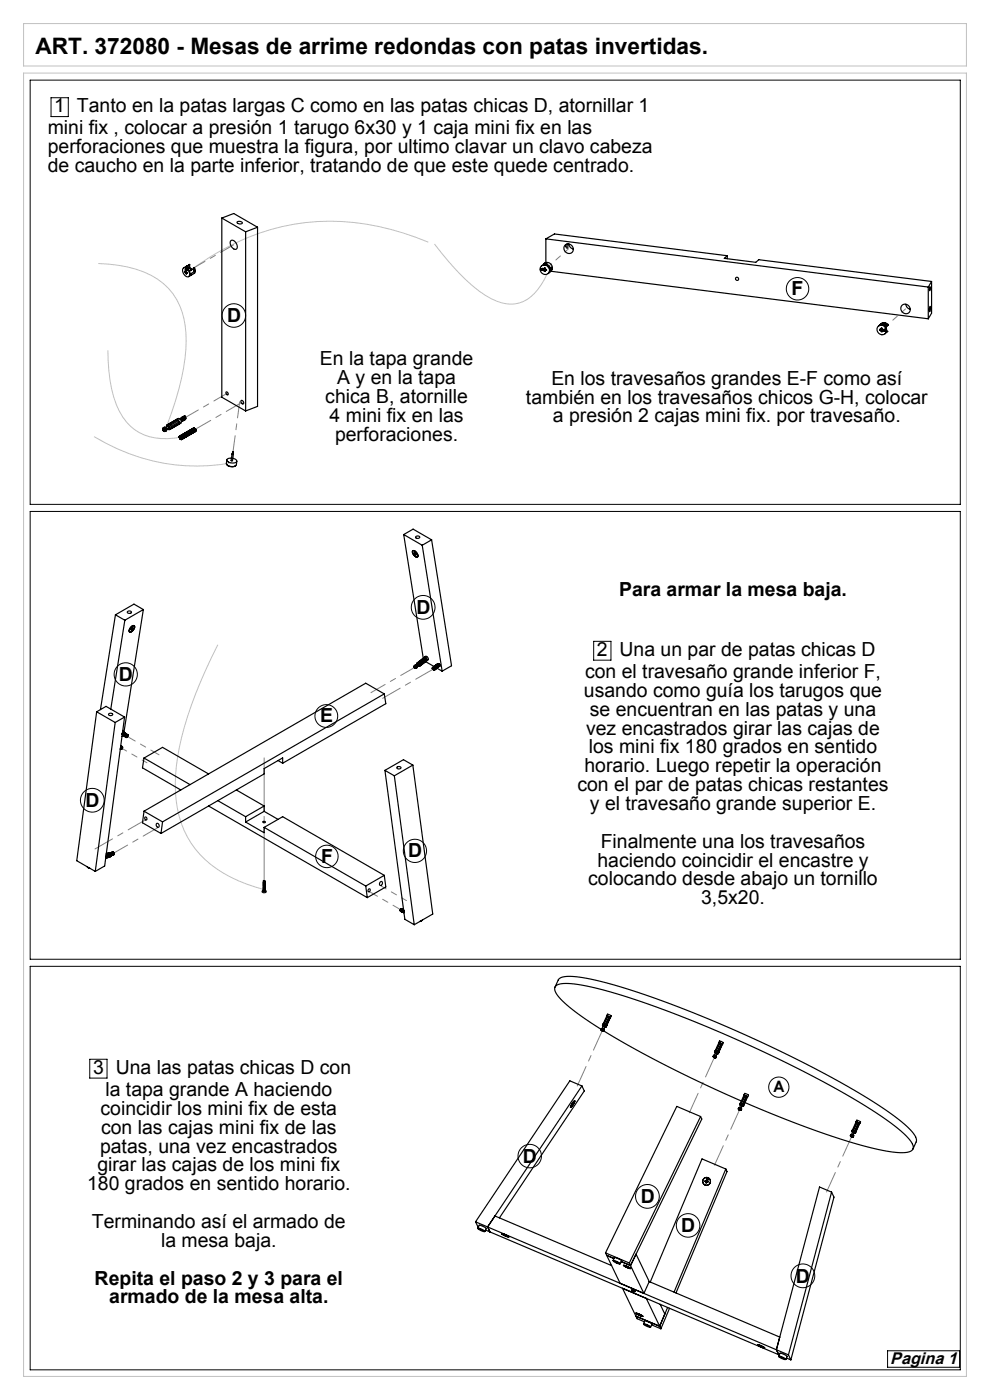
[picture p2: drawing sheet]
<svg xmlns="http://www.w3.org/2000/svg" width="210mm" height="297mm" viewBox="0 0 210 297" stroke-linecap="round" stroke-linejoin="round" font-family="sans-serif">
<path d="M5 15.5h200v276.5h-200zM5 5h200v9h-200zM20.8 55.9a24.7 24.7 0 0 1 12.6 3.3 13.9 13.9 0 0 1 6 11.4 44.2 44.2 0 0 1-3 16.9l-.9 2.6M90.9 51.4a49.8 49.8 0 0 0-33.5-2.7 53.4 53.4 0 0 0-17.6 9.1M92.2 51.8a45.9 45.9 0 0 0 10.7 10.8 8.3 8.3 0 0 0 8.1 1.4 10.9 10.9 0 0 0 5-5.8M22.9 74.3a30 30 0 0 0 2.4 12.9 10.3 10.3 0 0 0 10.3 5.9l2.9-.4M20 92.6a41.2 41.2 0 0 0 29.1 5.6M46.2 136.8a80 80 0 0 0-8.8 25.8 23.5 23.5 0 0 0 4 17.5 26.5 26.5 0 0 0 14.7 8.6" fill="none" stroke="#c0c0c0" stroke-width=".21"/>
<g fill="none" stroke="#000" stroke-width=".21">
<path d="M6.4 17h197.3v90h-197.3zM10.8 20.7h3.7v4h-3.7zM6.4 108.5h197.3v95h-197.3zM125.9 136.1h3.7v4h-3.7zM6.4 205h197.3v85.6h-197.3zM19 224.7h3.7v4h-3.7zM188.3 286.6h15.2v3.5h-15.2z"/>
<circle cx="49.6" cy="66.9" r="2.5"/>
<circle cx="169.2" cy="61.3" r="2.38"/>
<circle cx="89.8" cy="128.8" r="2.52"/>
<circle cx="26.7" cy="143.1" r="2.46"/>
<circle cx="69.2" cy="151.9" r="2.42"/>
<circle cx="19.6" cy="169.8" r="2.52"/>
<circle cx="69.3" cy="181.7" r="2.38"/>
<circle cx="88" cy="180.5" r="2.46"/>
<circle cx="165.2" cy="230.6" r="2.15"/>
<circle cx="112.4" cy="245.3" r="2.49"/>
<circle cx="137.3" cy="253.8" r="2.52"/>
<circle cx="146" cy="260" r="2.5"/>
<circle cx="170.3" cy="270.7" r="2.52"/>
</g>
<path d="M49.6 51.9l-8.9 5.2M39.3 88.6l8.9-5.1" fill="none" stroke="#808080" stroke-width=".21" stroke-dasharray="15.2 1.3 1.3 1.3" stroke-dashoffset="12"/>
<path d="M49.4 95.8l1.4-10.6M88 141.6l-9.3 5.3M24.1 181l9.3-5.4" fill="none" stroke="#808080" stroke-width=".21" stroke-dasharray="15.2 1.3 1.3 1.3" stroke-dashoffset="11.8"/>
<path d="M51.4 85.3l-10.1 5.8" fill="none" stroke="#808080" stroke-width=".21" stroke-dasharray="15.2 1.3 1.3 1.3" stroke-dashoffset="11.3"/>
<path d="M120.6 52.8l-4.4 3.9M192.1 65.5l-4.5 4" fill="none" stroke="#808080" stroke-width=".21" stroke-dasharray="15.2 1.3 1.3 1.3" stroke-dashoffset="14.2"/>
<path d="M56 186.9v-26.1" fill="none" stroke="#808080" stroke-width=".21" stroke-dasharray="15.2 1.3 1.3 1.3" stroke-dashoffset="4.1"/>
<path d="M91.9 141.9l-10.7 6.2M20.1 180.1l10.8-6.2" fill="none" stroke="#808080" stroke-width=".21" stroke-dasharray="15.2 1.3 1.3 1.3" stroke-dashoffset="10.9"/>
<path d="M25.8 158.7l5.4 3.1M86.2 191.1l-5.3-3.1" fill="none" stroke="#808080" stroke-width=".21" stroke-dasharray="15.2 1.3 1.3 1.3" stroke-dashoffset="14.1"/>
<path d="M33.7 160.1l-6.7-3.9M78.3 189.1l6.8 3.9" fill="none" stroke="#808080" stroke-width=".21" stroke-dasharray="15.2 1.3 1.3 1.3" stroke-dashoffset="13.2"/>
<path d="M127.8 218.6l-5.4 11.8M151.5 224.3l-5.3 11.8M156.9 235.5l-5.3 11.7M180.6 241.1l-5.3 11.8" fill="none" stroke="#808080" stroke-width=".21" stroke-dasharray="15.2 1.3 1.3 1.3" stroke-dashoffset="10.7"/>
<g fill="none" stroke="#000" stroke-width=".25">
<path d="M38.8 56.9a1.02 1.02 0 0 1 1.4 1.1 .55 .55 0 0 1-.3 .7 .55 .55 0 0 1-.7-.3 1.33 1.33 0 0 1-.4-1.5zM38.9 56.8a1.16 1.16 0 0 1 1.4 1.3l1-.5M39.2 57.7l.2 .1M39.3 57.6h.1M39.3 57.6l.2 .1M39.3 57.6l-.1 .1M39.3 57.2l.3 .1M39.4 57.6v-.2l.4 .6-.2-.1M39.4 57.8v.2M39.4 57.6l-.2-.1v.2M39.4 56.6l-.2 .1M39.4 56.6v.2"/>
<path d="M39.5 56.9l.2 .5-.4-.2zM39.5 57.5l-.1 .1M39.5 57.7v.3M39.5 58h.1M39.5 57.7l-.1 .1M39.5 58h-.1M39.6 57.9v.2l-.2-.1M39.6 57.9h.2M39.7 56.4l-.4 .2M39.7 56.4l-.3 .2M39.7 56.4v.5M40.1 56.9v-.7l-.3 .3v.5"/>
<path d="M40.1 56.9l.4 .2M40.2 56.1l-.2 .1M40.2 56.1h.1M40.2 56.8l-.1 .1M40.2 56.8l.9 .5M40.2 56.1v.7M40.2 58.5l.3-.1 .1-.3-.6 .6M40.5 57.1l.1 .1a.3 .3 0 0 1-.2 .2 .3 .3 0 0 1-.3 0M40.5 57.1v.3M41.1 56.9l.2 .7M41.1 56.9l.1-.1a.88 .88 0 0 1 0 1.2l-.8 .5M41.1 56.9v.6l.2 .1"/>
<path d="M47.1 46.3l5 2.9M47.1 46.3l2.5-1 5 2.9M47.1 46.3v38l5 2.9M49 51.1a1.18 1.18 0 0 1 1.3 1.5 .57 .57 0 0 1-.5 .3 .57 .57 0 0 1-.5-.4 1.27 1.27 0 0 1-.3-1.4zM50.3 47.1a.63 .63 0 0 1 1.1 .3 .63 .63 0 0 1-1.1-.3zM52.1 49.2v38M54.6 48.2l-2.5 1M54.6 48.2v38l-2.5 1M114.6 57.1l.4-.2v.5zM114.7 57.1l.3 .2M114.8 56.5a1.03 1.03 0 0 1 1.6 .3 1.03 1.03 0 0 1-.7 1.4 1.11 1.11 0 0 1-.9-1.7zM115.2 57.3h.3"/>
<path d="M115.2 57.2l.3 .1M115.2 57.1v.1M115.2 57.2v.1M115.4 55.9l.7-.2-.5 .5-.7 .2M115.4 55.9a1.07 1.07 0 0 1 1.5 .2 1.07 1.07 0 0 1-.1 1.5l80.1 10M115.4 55.9l.4 .1M115.5 57.1v-.3l.2 .1v.2l.2 .1v.2l-.2-.1M115.5 57.1h-.3v.2M115.5 57.3v.3M115.5 57.5l.2 .1M115.5 56.8v.3M115.5 57.3v.2"/>
<path d="M115.5 57.3h.1M115.5 57.5v.1M115.7 57.3v.3h-.2M115.8 50.7l81.1 10.2M115.8 50.7v5M115.8 56h.1M115.8 50.7l1.8-1.1 36.7 4.7M115.9 56.1l-.2 .1 .5 .2 .3 .5 .2-.1M115.9 56.1l.5 .2 .3 .5M115.9 56.1v.1M115.9 57.3h-.2M116.4 57.9l.3-.4v-.6l-.1 .1-.1 .7-.2 .3"/>
<path d="M116.4 56.7l.3 .1M116.9 56.9h.2M117.1 56.9l-.1 .4-.3 .3M117.1 56.9l-.1-.2-.2 .8-.3 .3M119.9 52a1.02 1.02 0 0 1 1.6 .4 1.02 1.02 0 0 1-.8 1.4 1.1 1.1 0 0 1-.8-1.8zM120.4 51.8a.59 .59 0 0 1-.2 .8l-.2-.3 .2-.5M120.7 51.8a1.18 1.18 0 0 0 .9 1M154.3 54.3l-.7 .5 6.7 .9 .7-.6 36.6 4.6M154.3 54.3v.6M197.6 59.7l-.7 1.2M197.6 59.7v6.7l-.7 1.2M186.3 69.2a1.02 1.02 0 0 1 1.6 .4 1.02 1.02 0 0 1-.9 1.4 1.1 1.1 0 0 1-.9-.7 1.1 1.1 0 0 1 .2-1.1z"/>
<path d="M186.5 69.1l.6-.3-.8 .4M186.5 69a1.02 1.02 0 0 1 1.7 .2l-.2 .1M186.7 70.1h.2M186.7 70h.3M186.7 69.9v.1M186.7 70v.1M186.8 68.8a1 1 0 0 1 1.6 .2M186.9 68.7a.91 .91 0 0 1 1.5 .3M186.9 69.9l-.2-.1v.3M186.9 69.9v-.3h.2v.3h.3v.2h-.3M186.9 70.1v.3M187 70.3h.1"/>
<path d="M187 69.6l-.1 .3M187 70v.3M187 70l-.1 .1M187 70.3l-.1 .1M187.1 70.1v.3h-.2M187.2 70.1h-.1M187.2 68.8l.8 .5M187.2 68.8l-.1 .1a1.08 1.08 0 0 1 .9 .8 1.08 1.08 0 0 1-.3 1.1M187.2 68.8v.2M187.6 69.8l.4 .3-.4 .2zM187.6 70.3h.1M187.7 69.3h.3"/>
<path d="M188 69h.4M188.1 70.3l.1 .1M188.2 70.4l-.2 .1M191.4 64.8a1.02 1.02 0 0 1 1.6 .3 1.02 1.02 0 0 1-.9 1.5 1.1 1.1 0 0 1-.7-1.8zM192.1 64.5a1.18 1.18 0 0 0 1 1.1M196.9 60.9v6.7M197.3 60.8l-.1 .9zM197.3 65l.1 .5-.2 .6zM34.6 91.1l.1 .1M34.6 91a.25 .25 0 0 1 .3 .1 .25 .25 0 0 1-.2 .3l-.2-.2zM34.6 90.8a.49 .49 0 0 1 .4 .7M34.6 90.8a.45 .45 0 0 0 0 .5 .45 .45 0 0 0 .4 .2"/>
<path d="M34.6 91.1h.1M34.7 91.1h-.1M34.7 91.1v-.1l.1 .2M34.7 91.2v.2M34.8 91.2l.1 .2-.1-.1M34.8 91.3l-.1 .1M34.8 91.1h-.1M34.8 91.2h-.1M34.8 90.7a.49 .49 0 0 1 .4 .7M34.8 90.7l-.2 .1M34.8 90.7a.45 .45 0 0 1 .5 .2 .45 .45 0 0 1-.1 .5M34.8 91.2v.1"/>
<path d="M35.2 90.7l.4-.2 .1 .1 .1 .2-.4 .3M35.2 91.4l-.2 .1M35.3 90.6v-.2a.37 .37 0 0 1 .6 .2 .37 .37 0 0 1-.2 .5l-.1-.1M35.5 90.1l2.3-1.3a.66 .66 0 0 1 .5 1l-2.3 1.3M35.5 90.1a.66 .66 0 0 1 .5 1M35.5 90.1l-.2 .5M35.5 91l.5 .1M37.6 89.1l-.1-.1 .4 .2-1.7 1-.4-.2M37.6 89.1l.2 .1M37.6 89.1l-1.6 .9M38 89.8l.1 .1v-.4l-1.8 .9v.5M38 89.8l-1.6 .9"/>
<path d="M38 89.5v.3M38 92.8h.1M38 92.7v.1M38 92.7h.1M38 92.9h.1M38 92.8v.1M38 92.6v.1M38.1 92.6h-.1M38.1 92.6h.1M38.1 92.9h.1M38.1 92.6a.3 .3 0 0 1 .3 .2 .3 .3 0 0 1-.1 .4l-.2-.3zM38.1 92.5v.1"/>
<path d="M38.1 92.5h.1M38.1 93h.1M38.2 92.5h.1M38.2 93.1h.1M38.2 92.5h-.1M38.3 93.2h.1M38.3 92.5h.1M38.3 92.5v.1M38.3 92.6h.1M38.4 92.6h.1M38.4 93.2h.1M38.4 93.2h-.1"/>
<path d="M38.4 88.8a.38 .38 0 0 1 .5-.1 .38 .38 0 0 1 .1 .5h-.2M38.4 92.6v.1M38.4 92.7h.1M38.5 92.7h.1M38.5 93.2h-.1M38.5 93.2v.1M38.5 92.7h-.1M38.5 88.7l-.3 .2M38.5 88.7l.2 .5-.2 .2M38.5 88.7l.3 .5v.2l-.2-.1M38.5 93.2h.1M38.5 92.7v.1"/>
<path d="M38.5 92.8h.1M38.5 88.7a.3 .3 0 0 1 .4 .1 .3 .3 0 0 1-.1 .4M38.5 88.7h.1M38.5 92.8l.1 .1M38.6 93.2h.1M38.6 92.9h.1M38.6 93.1v.1M38.6 93.1h.1M38.6 92.9v.1M38.6 93h.1M38.6 88.5a.4 .4 0 0 1 .6 0 .4 .4 0 0 1 0 .6l-.1-.1a.3 .3 0 0 0 0-.3 .3 .3 0 0 0-.3-.2M38.8 88.5l-.1 .1"/>
<path d="M39.2 88.4h-.2M39.2 88.3l-.3 .1M39.2 88.3v.1M39.2 88.3h.1M39.3 88.3l.2 .4-.2 .2M39.3 88.3l-.1 .1M41 90.8l-2.9 1.7M41 90.8h.1M41.1 90.8h.1M41.2 90.8l-3 1.7M41.2 90.8l.1 .1M41.2 90.9h.1"/>
<path d="M41.3 90.8l-3 1.7M41.3 90.8v.1M41.3 90.9h.1M41.3 90.9l-2.9 1.7M41.4 91h.1M41.4 91l-3 1.7M41.4 91l-2.9 1.7M41.4 91.1h.1M41.4 91.5v.1M41.4 91l.1 .1M41.5 91.1l-3 1.7M41.5 91.1h.1"/>
<path d="M41.5 91.2h.1M41.5 91.5h.1M41.5 91.1v.1M41.5 91.2v.1M41.5 91.4l-3.1 1.8M41.5 91.3l-2.9 1.6M41.5 91.3h.1M41.5 91.4h.1M41.5 91.2l-2.9 1.7M41.5 91.3v.1M41.5 91.3l-2.9 1.7M41.5 91.4l-2.9 1.7"/>
<path d="M41.5 91.4l-2.9 1.6M48 83.1a.31 .31 0 0 1 .4 .2 .31 .31 0 0 1-.2 .4l-.3-.3zM48.1 97.6l-.1 .7a1.38 1.38 0 0 0 2.1 .3l.1-.7M48.1 98.6l.2 .1a1.56 1.56 0 0 0 1.6 .1M49.1 97.2a.63 .63 0 0 0-.9 .6 1.44 1.44 0 0 0 2 0l-.2-.3-.6-.3M49.2 96.3l-.2 1.4 .2 .1 .1-.1 .2-1.3M49.2 96.3h.3M49.4 95.8l-.2 .5M49.4 95.8h.1M49.4 95.8l.1 .5M51.1 85a.41 .41 0 0 1 .5 .2 .41 .41 0 0 1-.1 .5l-.4-.4zM85.6 113.4l4.2 26.2"/>
<path d="M85.6 113.4l4 2.3M85.6 113.4l2-1.1 4 2.2M87.5 116.9a.96 .96 0 0 1 1 1.3l-.6-.3a1.01 1.01 0 0 1-.4-1zM87.6 116.8a1.03 1.03 0 0 1 .9 1.4 1.1 1.1 0 0 1-.9-1.4zM87.9 117.4l.1 .1M87.9 117.4l-.1-.1 .5 .4-.2-.1M87.9 117.1l.2 .1M87.9 117.4h.1M88 116.9l.2 .3-.3-.1zM88 117.5v.2M88.1 117.3l-.1-.1 .1 .4M88.1 117.5h-.1"/>
<path d="M88.1 117.6h.1M88.1 117.6l-.1 .1M88.1 117.6l.1 .2-.2-.1M88.2 113.9a.39 .39 0 0 1 .5-.3 .39 .39 0 0 1 .2 .5 .42 .42 0 0 1-.4 .1 .42 .42 0 0 1-.3-.3zM88.2 117.5l-.1 .1M89.6 115.7l4.2 26.7M91.6 114.5l4.2 26.7-2 1.2M91.6 114.5l-2 1.2M24.5 130.4l2 1.2M24.5 130.4l-3.2 20.1M26.5 131.6l-3 18.8M27.1 129.7a.38 .38 0 0 1 .5-.1 .38 .38 0 0 1 .2 .5 .4 .4 0 0 1-.5 .1 .4 .4 0 0 1-.2-.5z"/>
<path d="M27.8 133.1a.43 .43 0 0 1 .3-.4 .43 .43 0 0 1 .5 .3l-.2 .5a.71 .71 0 0 1-1 .5v-.4zM27.8 133.5l.2 .1M27.8 133.5l-.1 .1 .2-.1M27.8 133a.39 .39 0 0 1 .6-.3 .39 .39 0 0 1 .1 .7l-.1 .1a.61 .61 0 0 1-1 .4v-.4zM27.9 133.5h.1M27.9 133.4l-.1 .1M27.9 133.4h.1M28 133.2l.1-.1-.1 .1M28 133.2l-.1 .5 .1-.1M28 133.4v.2M28.1 132.8l.1 .2-.3 .2zM28.1 133.3h.1"/>
<path d="M28.2 133l-.3 .1M28.2 133.3l-.2 .1M28.2 133.3v-.1l-.3 .2M30.4 129.3l-2-1.1-3.9 2.2M30.4 129.3l-3.9 2.3M30.4 129.3l-4.1 26M90.1 139.5v-.1l.3 .2-1.3 1-.3-.2M90.1 139.5l.3 .1M90.1 139.5l-1.2 1M90.5 139.8v.2M20.5 151l2-1.1 3.9 2.2M20.5 151l3.9 2.3"/>
<path d="M20.5 151l-4.2 31.6 3.9 2.3M23.1 151.5a.39 .39 0 0 1 .5-.3 .39 .39 0 0 1 .2 .5 .42 .42 0 0 1-.5 .1 .42 .42 0 0 1-.2-.3zM24.4 153.3l-4.2 31.6M25.5 158.9h.1M25.6 158.3h.2M25.8 158.8h.1M25.8 158.8v.1M25.8 158.6l.2 .1-.3 .2zM25.8 158.3l-.2 .1M25.8 158.3l.2 .1M25.8 158.7l-.1 .2 .1-.1M25.8 158.7l.1 .1"/>
<path d="M25.8 158.7h.1M25.9 158.8l-.1 .1M25.9 158.6l-.1 .1M25.9 158.6v.1M25.9 155.8l.8 .7M25.9 158.7h.1M25.9 155.8l.8 .6M25.9 155.7l.8 .6M26 155.6l.7 .6M26 158.4v.4l-.4 .1M26 158.4l-.5 .4M26 155.5l.7 .7"/>
<path d="M26 158.7l-.1 .1M26 158.7h-.1M26 155.5l.8 .6M26 155.4l.8 .7M26 155.4l.9 .6M26 155.3l.9 .7M26 155.2l.9 .8M26 155.2l1 .8M26 155.1l1 .8M26 155.1l1.1 .9M26.2 156l-.3 .2M26.4 152.1l-2 1.2"/>
<path d="M26.4 152.1l-4.2 31.6-2 1.2M26.7 156.3h.1M26.7 156.4h.1M26.7 156.3v.1M26.7 156.2v.1M26.7 156.2h.1M26.7 156.4l.1 .1M26.8 156.2h.1M26.8 156.2h-.1M26.8 156.4h.1M26.8 156.1v.1M26.8 156.1h.1"/>
<path d="M26.8 156h.1M26.9 156l-.1 .1M26.9 156h.1M26.9 156.1h.2l-.3 .3zM26.9 156.4h-.1M27 155.9v.1M27 155.9h.1M27.1 155.9h.1M27.1 156h.1M27.1 156v.1M27.1 156.1h.1M81.5 147.2l.3 2.1-21.8 12.6"/>
<path d="M81.5 147.2l-47 27.2M81.5 147.2l-3.9-2.3-47.1 27.2M87.9 141.5h.1M87.9 141.5l.2 .2-.1-.1M87.9 141.4l.2 .3zM87.9 141.2l.3 .2 .1 .4M87.9 141.2v.4l.4 .2M88 141.4v.3M88 141.4v.1M88 141.5h.1M88 141.1l.4 .2v.3M88 141.1l-.1 .1"/>
<path d="M88 141.6v.1M88 141.7h.1M88.1 141.6h-.1M88.3 141.1l.3-.2 .2 .1v.2l-.3 .2M88.4 141.6l-.1 .2M88.5 141v-.2a.29 .29 0 0 1 .3 .1 .29 .29 0 0 1 0 .4l-.1-.1M88.5 140.6l1.8-1.4 .4 .2 .1 .5-1.7 1.4M88.5 140.6l.4 .2 .2 .5M88.5 140.6v.4M88.7 141.2l.3 .1M89.2 140.8l1.3-1 .1 .3-1.3 1zM90.3 140.4l1.8 1"/>
<path d="M90.5 140l-1.2 1M90.5 140l.1 .1M91.7 141.8h.1M91.7 141.7v.1M91.7 141.7h.1M91.7 141.8l.1-.1a.22 .22 0 0 1 .3 .2 .22 .22 0 0 1-.1 .2zM91.8 141.7h.1M91.8 141.6v.1M91.8 141.7h-.1M91.9 141.7h.1M92 141.7h.1M92 142.1h.1"/>
<path d="M92 142.1l.1 .1M92 141.7l1.2-.8-1.2 .9M92 142.1v.1M92 141.8h.1M92 141.4h.1M92 142.2h.1M92.1 141.8h.1M92.1 142.2h.1M92.1 141.8v.1M92.1 141.9h.1M92.1 141.9l1.2-.9-1.1 1M92.1 142.1v.1"/>
<path d="M92.1 142.1l.1 .1M92.2 142h.1M92.2 142.1h-.1M92.2 142.1h.1M92.7 141.8l1.1 .6M92.9 140.8l.3 .1 .1 .4M93 140.8l-1.3 .9M93 140.8l-1.1 .9M93.1 140.8l-1.2 .9M93.1 140.9l-1.1 .8M93.2 140.9l-1.1 .9M93.2 141l-1.1 .9"/>
<path d="M93.3 141.1l-1.1 .9M93.3 141.3l-1.1 .9M93.3 141.2l-1.1 .9M30.5 160.8l-.3 2.1 8.1 4.7M30.5 172.1l-.3 2.4 3.9 2.3M30.5 172.1l4 2.3M30.5 160.8l9.8 5.7M30.5 160.8l4-2.3 9.7 5.7M30.8 173.4a.28 .28 0 0 1 .4 .2 .28 .28 0 0 1-.4 .3zM33.2 174.7a.39 .39 0 0 1 .5 .3 .39 .39 0 0 1-.3 .5l-.2-.4zM34.5 174.4l-.4 2.4M44.2 171l33.7 19.4"/>
<path d="M46.2 169.9l5.9 3.4M50.1 167.6l5.9 3.4M52.1 174.4l3.9 2.3v-1.2M52.1 173.3v1.1M55.8 174.3a.24 .24 0 0 1 .3-.1 .24 .24 0 0 1 .1 .3h-.4zM56 171v1.1M56 175.5l21.6 12.5M56 175.5l4-2.2 21.5 12.4M56 172.1l-3.9 2.3M56 172.1l3 1.7M56 171l-3.9 2.3M59 161.3l1 .6"/>
<path d="M60 161.9v-1.1l-4 2.2v1.2l-21.9 12.6M81.7 163.4l4.2 31.6 2 1.2M81.7 163.4l1.9 1.2M83.6 164.6l4.3 31.6M84.2 162.8a.39 .39 0 0 1 .5-.3 .39 .39 0 0 1 .2 .6 .42 .42 0 0 1-.4 0 .42 .42 0 0 1-.3-.3zM87.6 162.3l-2-1.1-3.9 2.2M87.6 162.3l-4 2.3M87.6 162.3l4.2 31.6-3.9 2.3M18.4 183.8l.6 .4M18.7 184l.3 .2M23 181.1l.1-.1 .2 .1-.8 .3M23 181.1l.2 .1"/>
<path d="M23 181.1l-.5 .2M23.1 180.9a.46 .46 0 0 1 .5 .3 .46 .46 0 0 1-.2 .5M23.1 180.9a.48 .48 0 0 1 .5 .3 .48 .48 0 0 1-.2 .5M23.1 180.9l-.6 .2M23.1 180.9h.1M23.3 181.7l.1-.3-.9 .3M23.3 181.7l-.9 .3M23.3 181.4v.3M23.4 181.7l-1 .4M23.5 181.1l.3-.1 .1 .2-.2 .1 .2 .1M23.6 181a.18 .18 0 0 1 .3 .1 .18 .18 0 0 1-.2 .2M23.7 180.8a.36 .36 0 0 1 .3 .2 .36 .36 0 0 1-.1 .4"/>
<path d="M23.7 180.8l-.1 .2M23.9 180.7a.36 .36 0 0 1 .3 .3 .36 .36 0 0 1-.1 .4M23.9 180.7l-.2 .1M23.9 180.7l.2 .1a.34 .34 0 0 1 0 .6M24.1 181.4h-.2M55.8 188.9a.27 .27 0 0 0-.2 .3 .27 .27 0 0 0 .4 .2 .29 .29 0 0 0 .4-.1 .29 .29 0 0 0-.2-.4 .2 .2 0 0 1-.2 .2 .2 .2 0 0 1-.2-.2M55.9 186.8l.1 .2 .1-.1M55.9 188.8h.1M55.9 186.8h.1M55.9 189h.2M55.9 186.8l.2 .1zM56 186.8h-.1"/>
<path d="M56.1 186.8a.17 .17 0 0 1 0 .3 .17 .17 0 0 1-.2-.1M56.1 187.1h-.2M56.1 187.3h-.2M56.1 187.5h-.2M56.1 187.7h-.2M56.1 187.8l-.2 .1M56.1 188l-.2 .1M56.1 188.2h-.2M56.1 188.4h-.2M56.1 188.6h-.2M56.1 188.7l-.2 .1M56.1 188.9v.1"/>
<path d="M56.2 187.1a.18 .18 0 0 1-.1 .2 .18 .18 0 0 1-.2-.1h.3M56.2 187.3a.18 .18 0 0 1-.1 .2 .18 .18 0 0 1-.2-.1h.3M56.2 187.4a.18 .18 0 0 1-.1 .3 .18 .18 0 0 1-.2-.2l.3 .1M56.2 187.6a.18 .18 0 0 1-.1 .3 .18 .18 0 0 1-.2-.2l.3 .1M56.2 187.8a.18 .18 0 0 1-.1 .3 .18 .18 0 0 1-.2-.2h.3M56.2 188a.18 .18 0 0 1-.1 .2 .18 .18 0 0 1-.2-.1h.3M56.2 188.2a.18 .18 0 0 1-.1 .2 .18 .18 0 0 1-.2-.1h.3M56.2 188.3a.18 .18 0 0 1-.1 .3 .18 .18 0 0 1-.2-.1h.3M56.2 188.5a.18 .18 0 0 1-.1 .3 .18 .18 0 0 1-.2-.2l.3 .1M56.2 188.7a.18 .18 0 0 1-.1 .3 .18 .18 0 0 1-.2-.2M77.6 188l.3 2.4M78.2 188.6a.24 .24 0 0 1 .3 .2 .24 .24 0 0 1-.1 .3 .24 .24 0 0 1-.3-.1z"/>
<path d="M80.7 187.1a.35 .35 0 0 1 .5 .1 .35 .35 0 0 1-.2 .5 .35 .35 0 0 1-.6-.1 .35 .35 0 0 1 .3-.5zM81.5 185.7l-3.9 2.3M81.5 185.7l.3 2.5-3.9 2.2M84.9 193.1l.8 .3M84.9 193.2l.8 .3M84.9 193.1h.1M84.9 193.1v.1M84.9 193.2h.1M84.9 193l.7 .3-.7-.2M84.9 193h.1M84.9 193.2l.8 .4M84.9 193v.1"/>
<path d="M84.9 193.3l.8 .3-.7-.2M84.9 193.3h.1M85 193h-.1M85 193l.6 .3M85 193.3h-.1M85 192.9l.6 .3M85 192.9v.1M85 193h.1M85 192.9h.1M85 193.3h.1M85 192.9l.6 .2M85 193.4h.1"/>
<path d="M85.1 192.8h.1M85.1 192.8l.5 .2M85.2 192.7l.4 .2-.5-.1M85.2 192.7v.1M85.3 192.8h.1M89.4 195.3l-.4 .2M89.6 195.2l-.5 .3M117.7 209.4l.7-1.5a2.19 2.19 0 0 1 2.2-.8 57.6 57.6 0 0 1 15.8 3.8 257.5 257.5 0 0 1 50.2 23.7 27.5 27.5 0 0 1 7.5 6.3l.3 1.1-.7 1.8M127.5 218.4l.6 .3M127.5 218.4l.3 .3h.3M127.5 218.4a35.2 35.2 0 0 1-9.4-7.5 1.26 1.26 0 0 1-.3-1.6 1.26 1.26 0 0 1 1.4-.6 33.4 33.4 0 0 1 10.9 1.9 253.6 253.6 0 0 1 55.8 25.5 27.5 27.5 0 0 1 7.5 6.3 1.2 1.2 0 0 1 .2 1.4 1.2 1.2 0 0 1-1.2 .7 30.7 30.7 0 0 1-10.7-1.8 207.1 207.1 0 0 1-23.7-8.8M127.6 218.6l.4 .1z"/>
<path d="M127.6 218.6h.1M127.6 218.2l.6 .3M127.6 218.2l-.1 .2M127.6 218.2h.3l.3 .3M127.7 218.6h.1M127.7 218.6v.1M127.7 218.7h.1M127.8 218.6l-.1 .1M127.8 218.6v.1M127.8 218.7h.1h-.1M127.8 218.7h.1M127.8 217.5l.8 .3"/>
<path d="M127.8 217.5l.2 .2M128 217.7l-.1-.1 .5 .3 .2-.1M128 217.7l.3 .1-.2 .5M128 217.7l-.2 .5M128.1 218.7a243.3 243.3 0 0 0 29.2 14.9M128.2 218.5l-.1 .2M128.7 215.5l.2-.3 .4 .1 .4 .2-.2 .4M128.7 215.5h.1M128.7 215.5l-.9 2M128.9 215.5l.4 .2M128.9 215.5l-.8 1.7 .4 .2 .8-1.7M128.9 215.5v.1"/>
<path d="M128.9 215.6l.4 .1M128.9 215.6l-.7 1.7M129.4 215.8l.1 .1M129.5 215.9l-.9 1.9M129.5 215.9l-.8 1.6M121.5 234.1v.1M121.5 234.1h.1M121.5 234.2v.1l-.1-.1M121.6 234h.1M121.6 234l-.3 .5 .1-.2M121.6 234l-.1 .2M121.7 233.6l.2-.1-.4 .9-.5 .5z"/>
<path d="M121.7 233.8h.1M121.8 233.6h.1l-.4 .8a.43 .43 0 0 1-.5 .5zM121.9 233.6l-.2 .3zM123.4 230.4l-2.5-1.1-20 29.9M123.4 230.4l-20 29.9M123.4 230.4l.5 1-18 27M148.6 236.9l-15.1 31M148.6 236.9l.3 .5-15.2 31.1-1.9-.9M148.6 236.9l-5-2.2-15.2 31.1M151.3 224.1l.2 .3M151.3 224.2l.4 .2zM151.3 224.3h.1"/>
<path d="M151.3 224.3l.4 .1M151.4 223.9l-.1 .2 .6 .3M151.4 223.9l.6 .3M151.4 223.9h.3l.3 .3M151.5 224.3l.1 .1M151.5 224.3v.1M151.5 224.3h.1M151.5 224.4h.4M151.6 224.4h.1M151.6 224.3v.1M151.6 223.1l1-2.3 .5 .2 .3 .2-1 2.3M151.6 223.1l.8 .4"/>
<path d="M151.6 223.1l.1 .3 .5 .2-.1-.1M151.7 224.4h.1M151.7 222.9h.1M152 224.2l-.1 .2M152.1 223.5l-.3-.1-.2 .4M152.1 223.5l-.2 .5M152.4 223.5h-.3M152.5 221.2h.1M152.6 221.2l.4 .2M152.6 221.2l-.7 1.7 .4 .2M152.6 221.2l.1 .1M152.7 221.3l.3 .1"/>
<path d="M152.7 221.3l-.8 1.6M153 221.4l-.8 1.7M153 221.4h.1M153 221.4l-.7 1.7M153.2 221.5l-.7 1.8M156.6 235.2l.6 .3M156.6 235.2l.3 .3M156.7 235.4l.4 .1zM156.7 235.4l.3 .1h-.1M156.7 235.4h.2M156.7 235.4h.1M156.7 235l.6 .3"/>
<path d="M156.7 235l-.1 .2M156.7 235h.4l.2 .3M156.8 235.4h.1M156.8 235.4v.1M156.9 235.5h.1M156.9 234.3l.8 .3M156.9 234.3l.2 .2M157.1 234h-.1M157.1 234.5l-.1-.1 .6 .3h-.1l.2-.1M157.1 234.5l.3 .1-.2 .5M157.1 234.5l-.2 .5M157.2 235.5h-.3"/>
<path d="M157.3 235.3l-.1 .2M157.8 232.3h.1M158 232.3l.4 .2M158 232.3l-.8 1.7 .4 .2 .8-1.7M158 232.3v.1M158 232.4l.3 .1M158 232.4l-.7 1.7M158.3 232.5l-.7 1.7M158.3 232.5h.1M158.5 232.7h.1M158.6 232.7l-.9 1.9M158.6 232.7l-.8 1.7"/>
<path d="M158.6 232.7l.1-.4-.7-.3-1.1 2.3M180.7 240l.8 .3M180.7 240l.1 .2v-.1l.5 .3-.1-.1h.3M181.6 238l.2-.4 .7 .4M181.6 238l-.9 2M181.7 238l.4 .2M181.7 238l-.7 1.7 .4 .2 .7-1.7M181.7 238l.1 .1M181.8 238.1l.3 .1M181.8 238.1l-.8 1.6M182.1 238.2l-.8 1.7M182.1 238.2h.1"/>
<path d="M182.3 238.3l-.7 1.8M182.5 238h.1M182.5 238l-1 2.3M100.9 259.2l.6 1.1M100.9 259.2l2.5 1.1M105 258l24.7 10.5M149.6 250.6l.2 .1M149.7 250.9h.1M149.8 250.7l-.1 .2M149.8 250.5l-.2-.1v.2M149.8 250.5h.1M149.9 250.5v-.2l.2 .1-.1 .2 .2 .1-.1 .1-.2-.1"/>
<path d="M149.9 250.1l.3-.2v.4zM149.9 250.1h.1M149.9 250.7l-.1 .2h-.1M149.9 250.7h.1M154 248l-11 26.1M154 248l.2 .5-10.8 25.8M154 248l-5.1-2.1-11 26.1M176.4 252.9l-2.6-1.1-9.1 34.5M176.4 252.9l-9.2 34.5M176.4 252.9l.5 1.1-9.1 34.5M180.4 240.9l.6 .3M180.4 240.9l.2 .3"/>
<path d="M180.4 241l.4 .2zM180.5 241.1h.1M180.5 240.7l.6 .3M180.5 240.7l-.1 .2M180.5 240.7h.3l.3 .3M180.6 241.1h.1M180.6 241.1v.1M180.6 241.2h.1M180.6 241.2h.4M180.7 241.1h.1M180.7 241.1l.1 .1M180.7 241.2h.1"/>
<path d="M180.8 241.2h.1M181 241.2h.1M181.1 241h.1M181.1 241l-.1 .2M181.2 240.3l-.3-.1-.2 .4M181.2 240.3h.1M181.2 240.3l-.2 .5M181.5 240.3h.1M101.4 260.5l.3-.6 .7 .2 .8 .5-.3 .6M101.4 260.6l.7 .1 .8 .5M101.4 260.6v.1M101.4 260.7l1.3 .6z"/>
<path d="M102.9 261.2l-.2 .1M103 261l.9 .3M103.4 260.3l.5 1M103.4 260.3l61.3 26M103.9 261.3l61.3 26.1M106.4 261.7l.9 .3 .6 .4-.8-.2zM106.4 261.7l.9 .3 .6 .4-.7-.2zM106.5 261.8l.3 .1zM106.9 262l.6 .2-.2-.1M106.9 262l.4 .1M106.9 261.9v.1M107.1 262h.1"/>
<path d="M107.1 262.1h.1M107.2 262l-.1 .1M107.3 262.1v.1M128.4 265.8l3.1 6.4M128.4 265.8l5.1 2.1M128.7 266.3l1.5 .7M130.1 267.4l.3-.6 .7 .2 .8 .5-.3 .6M130.1 267.6v-.2l.4 .1 1.1 .6M130.1 267.5l1.3 .6zM131.6 268.1h-.2M132 273.3l3.1 6.5 1.6 .6M132.2 268.4l.9 .3 .7 .4-.8-.2z"/>
<path d="M132.2 268.4l.8 .2 .8 .5-.9-.2zM132.7 268.6l.6 .3-.3-.1M132.7 268.6v.1M132.7 268.7l.2 .1M132.8 268.6l.3 .2zM132.9 268.7h.1M132.9 268.7v.1M132.9 268.8h.1M133 268.7v.1M133.1 268.7v.1M133.1 268.8v.1M133.1 268.8h.1"/>
<path d="M133.5 267.9l3.1 6.5 1.1-2.5M133.9 273.7l.8 .3zM134.1 273.7h.1M134.1 273.7l.2 .1M134.1 273.7l.5 .3zM134.3 273.8l.1 .1M134.3 273.8h.1M134.4 273.9h.2M134.4 273.9h.1M134.9 278.6l.9 .3 .6 .4-.9-.3zM134.9 278.6l.8 .2 .7 .5-.9-.3zM134.9 266.1l2.8 5.8"/>
<path d="M135.4 278.8l.2 .1M135.5 278.9l.3 .2zM135.5 278.9h.2M135.6 278.9h.1M135.6 278.9l.1 .1M135.7 278.9l.2 .1M135.7 279l.2 .1M135.7 279v.1M135.7 278.9v.1M135.9 279v.1M137.1 275.4l3.1 6.5M137.7 271.9l27.7 11.8-.7 2.6"/>
<path d="M140 276.7l1 2.1M141.6 277.4l-1.7 4-5-2.2M142 277.5l-1.8 4.4M136.5 280.8l.3-.6 .8 .3 .7 .4-.3 .6M136.6 281l-.1-.2 .9 .3 .6 .4-.1 .1M136.6 281l1.3 .5zM138.2 281.1l2 .8M160.7 285.3l.9 .3 .6 .4-.8-.3zM160.7 285.3l.8 .2 .7 .4-.8-.2zM161.2 285.5l.5 .3-.3-.2M161.2 285.5l.2 .1M161.2 285.5h.1"/>
<path d="M161.3 285.5l.1 .1M161.4 285.5v.1M161.4 285.6h.1M161.5 285.6v.1M161.8 285.8l.4 .1zM161.9 285.8h.1M164.7 286.3l.5 1.1M164.7 286.3l2.5 1.1M165.2 287.7l.3-.6 .8 .2 .7 .5-.3 .6M165.2 287.7l1.1 .4 .4 .2-.1 .1M165.2 287.7v.1M165.2 287.4h.1"/>
<path d="M165.3 287.8l1.3 .6zM166.8 288.1l1 .4M167.2 287.4l.6 1.1"/>
<circle cx="156.3" cy="59.2" r=".34"/>
<circle cx="149.9" cy="250.6" r=".83"/>
</g>
<text font-size="4.8" x="7.5" y="11.5">ART. 372080 - Mesas de arrime redondas con patas invertidas.</text>
<g font-size="4.1">
<text x="11.5" y="23.8">1</text>
<text x="16.3" y="23.8">Tanto en la patas largas C como en las patas chicas D, atornillar 1</text>
<text x="10.1" y="28.5">mini fix , colocar a presión 1 tarugo 6x30 y 1 caja mini fix en las</text>
<text x="10.1" y="32.5">perforaciones que muestra la figura, por ultimo clavar un clavo cabeza</text>
<text x="10.1" y="36.5">de caucho en la parte inferior, tratando de que este quede centrado.</text>
<text x="167.9" y="62.6">F</text>
<text x="48.2" y="68.3">D</text>
<text x="67.9" y="77.5">En la tapa grande</text>
<text x="71.5" y="81.5">A y en la tapa</text>
<text x="117" y="81.6">En los travesaños grandes E-F como así</text>
<text x="69" y="85.5">chica B, atornille</text>
<text x="69.9" y="89.5">4 mini fix en las</text>
<text x="111.6" y="85.6">también en los travesaños chicos G-H, colocar</text>
<text x="117.3" y="89.6">a presión 2 cajas mini fix. por travesaño.</text>
<text x="71.1" y="93.5">perforaciones.</text>
<text x="88.3" y="130.2">D</text>
<text x="131.3" y="126.4">Para armar la mesa baja.</text>
<text x="124.1" y="143.8">con el travesaño grande inferior F,</text>
<text x="126.6" y="139.1">2</text>
<text x="131.4" y="139.1">Una un par de patas chicas D</text>
<text x="25.2" y="144.4">D</text>
<text x="123.9" y="147.8">usando como guía los tarugos que</text>
<text x="67.9" y="153.3">E</text>
<text x="124.3" y="155.8">vez encastrados girar las cajas de</text>
<text x="125.1" y="151.8">se encuentran en las patas y una</text>
<text x="124.9" y="159.8">los mini fix 180 grados en sentido</text>
<text x="122.5" y="167.8">con el par de patas chicas restantes</text>
<text x="124" y="163.8">horario. Luego repetir la operación</text>
<text x="18.2" y="171.1">D</text>
<text x="125.1" y="171.8">y el travesaño grande superior E.</text>
<text x="127.4" y="179.8">Finalmente una los travesaños</text>
<text x="68.1" y="183">F</text>
<text x="86.6" y="181.9">D</text>
<text x="126.7" y="183.8">haciendo coincidir el encastre y</text>
<text x="124.8" y="187.8">colocando desde abajo un tornillo</text>
<text x="148.7" y="191.8">3,5x20.</text>
<text x="19.7" y="227.8">3</text>
<text x="24.5" y="227.8">Una las patas chicas D con</text>
<text x="22.4" y="232.5">la tapa grande A haciendo</text>
<text x="21.3" y="236.5">coincidir los mini fix de esta</text>
<text x="21.2" y="244.5">patas, una vez encastrados</text>
<text x="21.4" y="240.5">con las cajas mini fix de las</text>
<text x="20.6" y="248.5">girar las cajas de los mini fix</text>
<text x="110.9" y="246.7">D</text>
<text x="18.5" y="252.5">180 grados en sentido horario.</text>
<text x="135.9" y="255.2">D</text>
<text x="19.5" y="260.5">Terminando así el armado de</text>
<text x="144.5" y="261.4">D</text>
<text x="34.2" y="264.5">la mesa baja.</text>
<text x="20.1" y="272.5">Repita el paso 2 y 3 para el</text>
<text x="168.8" y="272.1">D</text>
<text x="23.2" y="276.5">armado de la mesa alta.</text>
</g>
<text font-size="3.6" x="188.8" y="289.3">Pagina 1</text>
<text font-size="3.3" x="164" y="231.7">A</text>
</svg>
